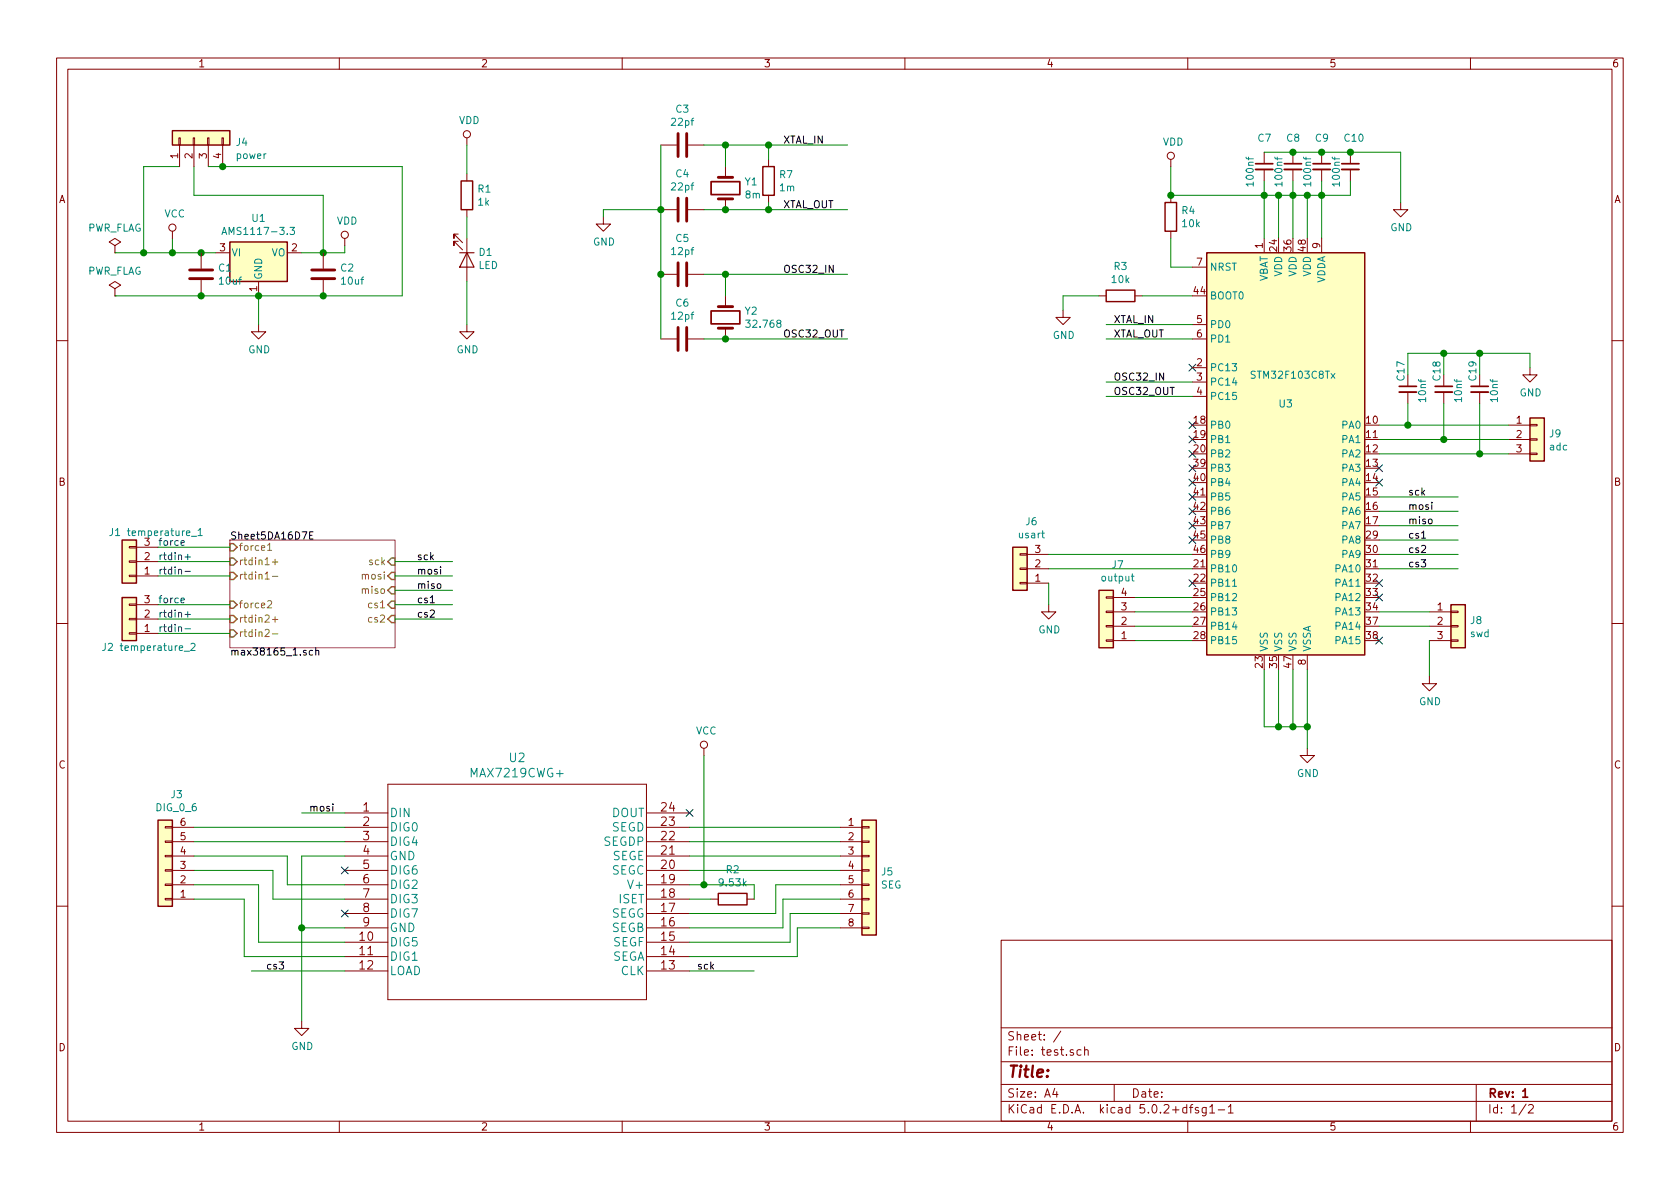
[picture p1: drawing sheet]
<svg xmlns="http://www.w3.org/2000/svg" width="297mm" height="210mm" viewBox="0 0 297 210" stroke-linecap="round" stroke-linejoin="round" font-family="sans-serif">
<g fill="none" stroke="#840000" stroke-width=".18">
<path d="M10 10.3h277v189.9h-277zM12 12.2h273v186.1h-273zM60 10.3v1.9M110 10.3v1.9M160 10.3v1.9M210 10.3v1.9M260 10.3v1.9M31.6 24.4h.3v1.2h-.3zM31.7 25.6v3.9M34.2 24.4h.2v1.2h-.2zM34.3 25.6v3.9M36.7 24.4h.3v1.2h-.3z"/>
<path d="M36.8 25.6v3.9M39.2 24.4h.3v1.2h-.3zM39.4 25.6v3.9M82.5 24.4v1.2M82.5 30.7v1.3M82.5 37.1v1.2M106.7 38.3v1.3h1.2l-1.2 1.3-1.3-1.3h1.3M116.8 25.6h2.8M116.8 37.1h2.8M121.7 25.6h2.8M121.7 37.1h2.8M128.3 29.5v1.9"/>
<path d="M128.3 35.2v1.9M135.9 28.2v1.3M135.9 34.5v1.3M207 28.2v1.3M207 34.5v1.3M223.5 26.9v2.1M223.5 30v2M228.6 26.9v2.1M228.6 30v2M233.7 26.9v2.1M233.7 30v2M238.8 26.9v2.1"/>
<path d="M238.8 30v2M247.6 35.8v1.3h1.3l-1.3 1.2-1.2-1.2h1.2M20.3 43.4l1-.6-1-.6-1 .6 1 .6v1.3M20.3 44.7h.1M20.3 51l1-.6-1-.6-1 .6 1 .6v1.3M20.3 52.3h.1M30.5 40.9v1.3M35.6 44.7v2.8M35.6 49.5v2.8M38.1 44.7h2.5M45.7 57.4v1.3h1.3l-1.3 1.2-1.3-1.2h1.3M45.7 49.8v2.5"/>
<path d="M50.8 44.7h2.5M57.1 44.7v2.8M57.1 49.5v2.8M61 42.2v1.2M81 41.4h-.7v.8v-.8l1.5 1.5M81 42.7h-.7v.7v-.7l1.5 1.5M82.5 57.4v1.3h1.3l-1.3 1.2-1.2-1.2h1.2M82.5 42.2v7.6M116.8 48.5h2.8M116.8 59.9h2.8M121.7 48.5h2.8M121.7 59.9h2.8"/>
<path d="M128.3 52.3v1.9M128.3 58v1.9M188 54.9v1.2h1.2l-1.2 1.3-1.3-1.3h1.3M194.3 52.3h1.3M200.7 52.3h1.2M207 40.9v1.3M210.8 59.9h2.6M210.8 47.2h2.6M210.8 57.4h2.6M223.5 42.2v2.5M233.7 42.2v2.5M10 60.2h2"/>
<path d="M210.8 65h2.6M210.8 67.6h2.6M210.8 70.1h2.6M248.9 66.3v2M248.9 69.3v2.1M255.3 66.3v2M255.3 69.3v2.1M261.6 66.3v2M261.6 69.3v2.1M266.7 75.2h3.8M266.7 77.7h3.8M270.5 77.6h1.3v.2h-1.3z"/>
<path d="M270.5 75.1h1.3v.2h-1.3zM270.5 65v1.3h1.3l-1.3 1.3-1.3-1.3h1.3M285 60.2h2M22.9 96.6h1.2v.3h-1.2zM22.9 99.2h1.2v.2h-1.2zM24.1 99.3h3.8M24.1 96.8h3.8M180.3 97.9h1.3v.3h-1.3zM181.6 98h3.8M266.7 80.3h3.8M270.5 80.1h1.3v.3h-1.3zM10 110.3h2"/>
<path d="M22.9 106.8h1.2v.3h-1.2zM22.9 109.3h1.2v.3h-1.2zM22.9 111.9h1.2v.2h-1.2zM22.9 101.7h1.2v.3h-1.2zM24.1 112h3.8M24.1 109.5h3.8M24.1 106.9h3.8M24.1 101.8h3.8M180.3 100.5h1.3v.2h-1.3zM180.3 103h1.3v.2h-1.3zM181.6 103.1h3.8M181.6 100.6h3.8"/>
<path d="M185.4 106.9v1.3h1.3l-1.3 1.3-1.3-1.3h1.3M195.6 105.5h1.2v.3h-1.2zM195.6 108.1h1.2v.2h-1.2zM195.6 110.6h1.2v.3h-1.2zM195.6 113.2h1.2v.2h-1.2zM196.8 113.3h3.9M196.8 110.7h3.9M196.8 108.2h3.9M196.8 105.7h3.9M231.1 115.8v2.6M252.7 119.6v1.3h1.3l-1.3 1.3-1.2-1.3h1.2M252.7 113.3h3.8"/>
<path d="M252.7 110.7h3.8M252.7 108.2h3.8M256.5 113.2h1.3v.2h-1.3zM256.5 110.6h1.3v.3h-1.3zM256.5 108.1h1.3v.2h-1.3zM285 110.3h2M68.6 138.7h45.7v38.1h-45.7zM124.5 132.3v1.3M231.1 132.3v1.3h1.3l-1.3 1.3-1.2-1.3h1.2M29.2 146.2h1.3v.2h-1.3zM29.2 148.7h1.3v.3h-1.3zM29.2 151.3h1.3v.2h-1.3z"/>
<path d="M29.2 153.8h1.3v.2h-1.3zM29.2 156.3h1.3v.3h-1.3zM29.2 158.9h1.3v.2h-1.3zM30.5 159h3.8M30.5 156.5h3.8M30.5 146.3h3.8M30.5 153.9h3.8M30.5 151.4h3.8M30.5 148.8h3.8M61 143.8h7.6M61 159h7.6M61 156.5h7.6"/>
<path d="M61 146.3h7.6M61 153.9h7.6M61 151.4h7.6M61 148.8h7.6M114.3 143.8h7.6M114.3 159h7.6M114.3 156.5h7.6M114.3 146.3h7.6M114.3 153.9h7.6M114.3 151.4h7.6M114.3 148.8h7.6M125.7 159h1.3"/>
<path d="M132.1 159h1.2M148.6 159h3.8M148.6 156.5h3.8M148.6 146.3h3.8M148.6 153.9h3.8M148.6 151.4h3.8M148.6 148.8h3.8M152.4 158.9h1.3v.2h-1.3zM152.4 156.3h1.3v.3h-1.3zM152.4 153.8h1.3v.2h-1.3zM152.4 151.3h1.3v.2h-1.3zM152.4 148.7h1.3v.3h-1.3z"/>
<path d="M152.4 146.2h1.3v.2h-1.3zM10 160.2h2M61 166.6h7.6M61 169.2h7.6M61 171.7h7.6M61 164.1h7.6M61 161.5h7.6M114.3 166.6h7.6M114.3 169.2h7.6M114.3 171.7h7.6M114.3 164.1h7.6M114.3 161.5h7.6"/>
<path d="M148.6 164.1h3.8M148.6 161.5h3.8M152.4 164h1.3v.2h-1.3zM152.4 161.4h1.3v.3h-1.3zM177 166.3h108v32h-108zM285 160.2h2M53.3 180.6v1.3h1.3l-1.3 1.2-1.2-1.2h1.2M60 198.3v1.9M110 198.3v1.9M160 198.3v1.9M177 194.8h108M177 191.8h108"/>
<path d="M177 187.8h108M177 181.8h108M186.5 192.5l-.4 1h1M186.8 193v1M187.6 182.3l-1.3 2M191.1 185.7l-.4-.1-.3 .3 .1 .6 .2 .1 .4-.1M191.8 185.7l.2-.1 .3 .1 .1 .9M191.8 185.1v1.5M197 191.8v3M210 198.3v1.9M210.3 195.8h.6M210.9 195.3l-.4 .2v1.3"/>
<path d="M211.9 195.9l-.4-.1-.2 .2 .1 .3 .5 .1v.3h-.6M213.3 195.8v1.2l-.3 .3h-.4M213.3 195.9l-.5-.1-.3 .3 .1 .6 .2 .1 .5-.1M213.9 195.8l.4-.5v1.5M213.9 196.8h.9M215.4 196.3h1.1M217.2 195.8l.4-.5v1.5M217.2 196.8h.8M260 198.3v1.9M261 191.8v6.5M269.8 195.2l-1.2 2M270.3 195.5l.2-.2h.3l.3 .5-.9 1h.9"/>
<circle cx="82.5" cy="23.7" r=".63"/>
<circle cx="207" cy="27.6" r=".63"/>
<circle cx="30.5" cy="40.3" r=".63"/>
<circle cx="61" cy="41.5" r=".63"/>
<circle cx="124.5" cy="131.7" r=".63"/>
</g>
<path d="M125.7 32.1h5.1v2.3h-5.1zM222 29h3M227.1 29h3M232.2 29h3M237.2 29h3.1M125.7 55h5.1v2.3h-5.1zM247.4 68.3h3M253.7 68.3h3.1M260.1 68.3h3M269.2 193l.5-.5v1.5M269.2 194h.9" fill="none" stroke="#840000" stroke-width=".3"/>
<g fill="none" stroke="#840000" stroke-width=".51">
<path d="M119.9 23.6v4.1M119.9 35v4.1M121.4 23.6v4.1M121.4 35v4.1M127 31.4h2.5M127 35.2h2.5M33.5 49.3h4.1M33.5 47.7h4.1M55.1 49.3h4.1M55.1 47.7h4.1M119.9 46.5v4M119.9 57.9v4.1"/>
<path d="M121.4 46.5v4M121.4 57.9v4.1M127 54.2h2.5M127 58h2.5"/>
</g>
<g fill="none" stroke="#008400" stroke-width=".18">
<path d="M31.7 29.5h-6.3v15.2M34.3 29.5v5h22.8v10.2M36.8 29.5h34.3v22.8h-50.8M82.5 25.6v5.1M82.5 38.3v3.9M116.8 37.1h-10.1v1.2M116.8 25.6v34.3M124.5 37.1h25.4M124.5 25.6h25.4M128.3 25.6v3.9M135.9 25.6v2.6M135.9 35.8v1.3"/>
<path d="M207 29.5v5h31.8v-2.5M223.5 32v10.2M223.5 26.9h24.1v8.9M226.1 34.5v7.7M228.6 32v10.2M231.1 34.5v7.7M233.7 32v10.2M20.3 44.7h17.8M30.5 42.2v2.5M45.7 52.3v5.1M61 43.4v1.3h-7.7M82.5 49.8v7.6"/>
<path d="M124.5 59.9h25.4M124.5 48.5h25.4M128.3 48.5v3.8M194.3 52.3h-6.3v2.6M195.6 59.9h15.2M195.6 57.4h15.2M201.9 52.3h8.9M207 42.2v5h3.8M195.6 70.1h15.2M195.6 67.6h15.2M243.8 75.2h22.9M243.8 77.7h22.9"/>
<path d="M248.9 71.4v3.8M255.3 62.5v3.8M255.3 71.4v6.3M261.6 62.5v3.8M261.6 71.4v8.9M270.5 65v-2.5h-21.6v3.8M27.9 99.3h12.7M27.9 96.8h12.7M69.8 99.3h10.2M185.4 98h25.4M243.8 87.9h14M243.8 93h14"/>
<path d="M243.8 95.5h14M243.8 90.4h14M243.8 98h14M243.8 80.3h22.9M27.9 106.9h12.7M27.9 109.5h12.7M27.9 112h12.7M27.9 101.8h12.7M69.8 106.9h10.2M69.8 109.5h10.2M69.8 101.8h10.2M69.8 104.4h10.2"/>
<path d="M185.4 100.6h25.4M185.4 103.1v3.8M200.7 105.7h10.1M200.7 108.2h10.1M200.7 110.7h10.1M200.7 113.3h10.1M223.5 118.4v10.1h7.6M226.1 118.4v10.1M228.6 118.4v10.1M231.1 118.4v13.9M243.8 108.2h8.9M243.8 110.7h8.9"/>
<path d="M243.8 100.6h14M252.7 113.3v6.3M124.5 133.6v22.9M34.3 156.5h11.4v10.1h15.3M34.3 146.3h26.7M34.3 148.8h26.7M34.3 151.4h16.5v5.1h10.2M34.3 153.9h14v5.1h12.7M34.3 159h8.9v10.2h17.8M53.3 143.8h7.7M61 151.4h-7.7v29.2M121.9 146.3h26.7"/>
<path d="M121.9 148.8h26.7M121.9 151.4h26.7M121.9 153.9h26.7M121.9 156.5h11.4v2.5M121.9 159h3.8M148.6 156.5h-11.4v5h-15.3M148.6 159h-10.2v5.1h-16.5M44.4 171.7h16.6M53.3 164.1h7.7M121.9 171.7h11.4M148.6 161.5h-8.9v5.1h-17.8M148.6 164.1h-7.6v5.1h-19.1"/>
</g>
<g fill="#008400" stroke="#008400" stroke-width=".25">
<circle cx="128.3" cy="37.1" r=".51"/>
<circle cx="128.3" cy="59.9" r=".51"/>
<circle cx="226.1" cy="34.5" r=".51"/>
<circle cx="228.6" cy="34.5" r=".51"/>
<circle cx="231.1" cy="34.5" r=".51"/>
<circle cx="228.6" cy="128.5" r=".51"/>
<circle cx="226.1" cy="128.5" r=".51"/>
<circle cx="231.1" cy="128.5" r=".51"/>
<circle cx="45.7" cy="52.3" r=".51"/>
<circle cx="35.6" cy="44.7" r=".51"/>
<circle cx="57.2" cy="44.7" r=".51"/>
<circle cx="128.3" cy="25.6" r=".51"/>
<circle cx="116.8" cy="48.5" r=".51"/>
<circle cx="128.3" cy="48.5" r=".51"/>
<circle cx="30.5" cy="44.7" r=".51"/>
<circle cx="207" cy="34.5" r=".51"/>
<circle cx="25.4" cy="44.7" r=".51"/>
<circle cx="124.5" cy="156.5" r=".51"/>
<circle cx="53.3" cy="164.1" r=".51"/>
<circle cx="39.4" cy="29.5" r=".51"/>
<circle cx="116.8" cy="37.1" r=".51"/>
<circle cx="223.5" cy="34.5" r=".51"/>
<circle cx="228.6" cy="26.9" r=".51"/>
<circle cx="233.7" cy="34.5" r=".51"/>
<circle cx="233.7" cy="26.9" r=".51"/>
<circle cx="238.8" cy="26.9" r=".51"/>
<circle cx="57.2" cy="52.3" r=".51"/>
<circle cx="35.6" cy="52.3" r=".51"/>
<circle cx="135.9" cy="37.1" r=".51"/>
<circle cx="135.9" cy="25.6" r=".51"/>
<circle cx="248.9" cy="75.2" r=".51"/>
<circle cx="255.3" cy="77.7" r=".51"/>
<circle cx="261.6" cy="80.3" r=".51"/>
<circle cx="255.3" cy="62.5" r=".51"/>
<circle cx="261.6" cy="62.5" r=".51"/>
</g>
<g fill="none" stroke="#840000" stroke-width=".25">
<path d="M30.5 23.1h10.1v2.5h-10.1zM81.5 32h2.1v5.1h-2.1zM134.9 29.5h2v5h-2zM206 35.8h2v5.1h-2zM40.6 42.8h10.2v7h-10.2zM195.6 51.3h5.1v2h-5.1zM213.4 44.7h27.9v71.1h-27.9zM270.5 73.9h2.5v7.6h-2.5zM21.6 95.5h2.5v7.6h-2.5zM179.1 96.8h2.5v7.6h-2.5zM21.6 105.7h2.5v7.6h-2.5zM194.3 104.4h2.5v10.1h-2.5z"/>
<path d="M256.5 106.9h2.6v7.6h-2.6zM27.9 145h2.6v15.3h-2.6zM127 158h5.1v2h-5.1zM152.4 145h2.5v20.3h-2.5z"/>
</g>
<g fill="none" stroke="#000084" stroke-width=".18">
<path d="M210.2 74.6l1.2 1.2M210.2 77.1l1.2 1.2M210.2 79.6l1.2 1.3M210.2 64.4l1.2 1.2M211.4 74.6l-1.2 1.2M211.4 77.1l-1.2 1.2M211.4 79.6l-1.2 1.3M211.4 64.4l-1.2 1.2M210.2 82.2l1.2 1.2M210.2 84.7l1.2 1.2M210.2 87.3l1.2 1.2M210.2 89.8l1.2 1.2"/>
<path d="M210.2 92.3l1.2 1.3M210.2 94.9l1.2 1.2M211.4 82.2l-1.2 1.2M211.4 84.7l-1.2 1.2M211.4 87.3l-1.2 1.2M211.4 89.8l-1.2 1.2M211.4 92.3l-1.2 1.3M211.4 94.9l-1.2 1.2M243.2 82.2l1.2 1.2M243.2 84.7l1.2 1.2M244.4 82.2l-1.2 1.2M244.4 84.7l-1.2 1.2"/>
<path d="M210.2 102.5l1.2 1.2M211.4 102.5l-1.2 1.2M243.2 102.5l1.2 1.2M243.2 105l1.2 1.3M243.2 112.7l1.2 1.2M244.4 102.5l-1.2 1.2M244.4 105l-1.2 1.3M244.4 112.7l-1.2 1.2M60.4 153.3l1.2 1.2M61.6 153.3l-1.2 1.2M121.3 143.1l1.2 1.3M122.5 143.1l-1.2 1.3"/>
<path d="M60.4 160.9l1.2 1.2M61.6 160.9l-1.2 1.2"/>
</g>
<g fill="none" stroke="#000" stroke-width=".18">
<path d="M54.7 94.7h.5M55.3 94.1h-.6v1.2h.6M251.3 95.2h.8M252.6 91.9l.2-.1 .4 .1v.5l-.1 .2h-.3l-.2-.1zM253.2 88.8v.1M253.2 89.2v.9M55.3 115.1l-.4-.1-.2 .2 .1 .6h.5M55.8 115.1l.2-.1 .3 .1 .1 .7M55.8 114.6v1.2M76.1 106.6h.7M77.3 103.3l.2-.1 .4 .1 .1 .5-.2 .2-.3 .1-.2-.2zM77.9 100.2v.2"/>
<path d="M77.9 100.7v.8M58.9 142.2v.1M58.9 142.6v.8"/>
</g>
<g fill="#ffffc2" stroke="#ffffc2" stroke-width=".18">
<path d="M40.6 42.8h10.2v7h-10.2z"/>
<path d="M21.6 105.7h2.5v7.6h-2.5z"/>
<path d="M21.6 95.5h2.5v7.6h-2.5z"/>
<path d="M27.9 145h2.6v15.3h-2.6z"/>
<path d="M152.4 145h2.5v20.3h-2.5z"/>
<path d="M194.3 104.4h2.5v10.1h-2.5z"/>
<path d="M270.5 73.9h2.5v7.6h-2.5z"/>
<path d="M30.5 23.1h10.1v2.5h-10.1z"/>
<path d="M256.5 106.9h2.6v7.6h-2.6z"/>
<path d="M179.1 96.8h2.5v7.6h-2.5z"/>
<path d="M213.4 44.7h27.9v71.1h-27.9z"/>
</g>
<path d="M39.2 41.5l.4-1.3 .5 1.3M39.4 41.1h.6M51.3 40.2h.8l-.5 .5 .4 .1 .1 .4-.3 .3-.5-.2M22.5 93.9h.5M35 93.8l.4-.4v1.3M35 94.7h.8M21.2 114.2h.5M33.8 113.9l.4-.1 .3 .3-.8 .9h.8M200 101.9h.5M200.2 101.5v1.1l.3 .1M217.9 103.7h.7" fill="none" stroke="#008484" stroke-width=".18"/>
<path d="M40.6 95.5h29.2v19h-29.2z" fill="none" stroke="#840084" stroke-width=".18"/>
<path d="M40.6 96.1h.7l.6 .7-.6 .6h-.7zM40.6 98.7h.7l.6 .6-.6 .6h-.7zM69.2 98.7h.6v1.2h-.6l-.6-.6zM40.6 106.3h.7l.6 .6-.6 .7h-.7zM40.6 108.8h.7l.6 .7-.6 .6h-.7zM40.6 111.4h.7l.6 .6-.6 .6h-.7zM40.6 101.2h.7l.6 .6-.6 .7h-.7zM68.6 104.4l.6-.6h.6v1.2h-.6zM69.2 101.2h.6v1.3h-.6l-.6-.7zM69.2 106.3h.6v1.3h-.6l-.6-.7zM69.2 108.8h.6v1.3h-.6l-.6-.6z" fill="none" stroke="#848400" stroke-width=".25"/>
<path d="M47.3 96.4l.4-.3v1.2M47.3 97.3h.7M48.2 99.4h.9M48.6 98.9v1M47.3 106.3l.5-.1 .2 .4v.2l-.8 .7h.8M48.2 109.5h.9M48.2 112.1h.9M48.2 101.9h.9M48.6 109.1v.9" fill="none" stroke="#848400" stroke-width=".18"/>
<path d="M32 96l.6-.1-.1-.2-.3-.1-.2 .2 .1 .6h.4M32.7 98.5h1M33.2 98v1M32 106.2l.6-.1-.1-.3h-.3l-.2 .1 .1 .6h.4M32.7 111.2h1M32.7 108.7h1M32.7 101h1M33.2 108.2v.9" fill="none" stroke="#0000c2" stroke-width=".18"/>
<path d="M222 30h3M227.1 30h3M232.2 30h3M237.2 30h3.1M247.4 69.3h3M253.7 69.3h3.1M260.1 69.3h3" fill="none" stroke="#840000" stroke-width=".33"/>
<path d="M81.3 44.7h2.5M82.5 44.7l1.3 2.5h-2.5z" fill="none" stroke="#840000" stroke-width=".2"/>
<text font-size="2.8" fill="#840000" x="178" y="190.5">Title:</text>
<g font-size="2.1" fill="#008484">
<text x="83.5" y="137.5">MAX7219CWG+</text>
<text x="90.1" y="134.8">U2</text>
<text x="68.8" y="144.5">DIN</text>
<text x="68.8" y="147">DIG0</text>
<text x="68.8" y="149.6">DIG4</text>
<text x="106.7" y="149.6">SEGDP</text>
<text x="108.1" y="147">SEGD</text>
<text x="108.1" y="144.5">DOUT</text>
<text x="68.8" y="152.1">GND</text>
<text x="68.8" y="154.7">DIG6</text>
<text x="108.1" y="154.7">SEGC</text>
<text x="108.3" y="152.1">SEGE</text>
<text x="68.8" y="157.2">DIG2</text>
<text x="68.8" y="159.7">DIG3</text>
<text x="109.4" y="159.7">ISET</text>
<text x="111.4" y="157.2">V+</text>
<text x="68.8" y="167.4">DIG5</text>
<text x="68.8" y="162.3">DIG7</text>
<text x="68.8" y="164.8">GND</text>
<text x="108" y="162.3">SEGG</text>
<text x="108.1" y="164.8">SEGB</text>
<text x="108.4" y="167.4">SEGF</text>
<text x="68.8" y="169.9">DIG1</text>
<text x="68.8" y="172.4">LOAD</text>
<text x="108.1" y="169.9">SEGA</text>
<text x="109.8" y="172.4">CLK</text>
</g>
<g font-size="2.1" fill="#840000">
<text x="64.2" y="143.5">1</text>
<text x="117" y="143.5">24</text>
<text x="64.2" y="146">2</text>
<text x="64.2" y="148.6">3</text>
<text x="117" y="148.6">22</text>
<text x="117" y="146">23</text>
<text x="64.2" y="151.1">4</text>
<text x="64.2" y="153.7">5</text>
<text x="117" y="153.7">20</text>
<text x="117" y="151.1">21</text>
<text x="64.2" y="156.2">6</text>
<text x="64.2" y="158.7">7</text>
<text x="64.2" y="161.3">8</text>
<text x="117" y="161.3">17</text>
<text x="117" y="158.7">18</text>
<text x="117" y="156.2">19</text>
<text x="63.6" y="166.4">10</text>
<text x="64.2" y="163.8">9</text>
<text x="117" y="166.4">15</text>
<text x="117" y="163.8">16</text>
<text x="63.6" y="168.9">11</text>
<text x="63.6" y="171.4">12</text>
<text x="117" y="171.4">13</text>
<text x="117" y="168.9">14</text>
<text x="178" y="184">Sheet: /</text>
<text x="178" y="186.7">File: test.sch</text>
<text x="178" y="196.9">KiCad E.D.A. kicad 5.0.2+dfsg1-1</text>
<text x="178" y="194.1">Size: A4</text>
<text x="200" y="194.1">Date:</text>
<text x="263" y="194.1">Rev: 1</text>
<text x="263" y="196.9">Id: 1/2</text>
</g>
<g font-size="1.8" fill="#840000">
<text x="35" y="11.9">1</text>
<text x="85" y="11.9">2</text>
<text x="135" y="11.9">3</text>
<text x="185" y="11.9">4</text>
<text x="235" y="11.9">5</text>
<text x="285" y="11.9">6</text>
<text x="31.5" y="28" transform="rotate(-90 31.5 28)">1</text>
<text x="34" y="28" transform="rotate(-90 34 28)">2</text>
<text x="36.6" y="28" transform="rotate(-90 36.6 28)">3</text>
<text x="39.1" y="28" transform="rotate(-90 39.1 28)">4</text>
<text x="10.4" y="35.9">A</text>
<text x="285.4" y="35.9">A</text>
<text x="38.9" y="44.4">3</text>
<text x="51.6" y="44.4">2</text>
<text x="211.6" y="47">7</text>
<text x="223.3" y="43.9" transform="rotate(-90 223.3 43.9)">1</text>
<text x="225.8" y="44.4" transform="rotate(-90 225.8 44.4)">24</text>
<text x="228.3" y="44.4" transform="rotate(-90 228.3 44.4)">36</text>
<text x="230.9" y="44.4" transform="rotate(-90 230.9 44.4)">48</text>
<text x="233.4" y="43.9" transform="rotate(-90 233.4 43.9)">9</text>
<text x="45.5" y="51.5" transform="rotate(-90 45.5 51.5)">1</text>
<text x="211.1" y="52.1">44</text>
<text x="211.6" y="57.1">5</text>
<text x="211.6" y="59.7">6</text>
<text x="211.6" y="64.8">2</text>
<text x="211.6" y="67.3">3</text>
<text x="211.6" y="69.8">4</text>
<text x="211.1" y="74.9">18</text>
<text x="211.1" y="77.5">19</text>
<text x="241.6" y="74.9">10</text>
<text x="241.6" y="77.5">11</text>
<text x="268.1" y="74.9">1</text>
<text x="268.1" y="77.5">2</text>
<text x="211.1" y="80">20</text>
<text x="211.1" y="82.5">39</text>
<text x="241.6" y="80">12</text>
<text x="241.6" y="82.5">13</text>
<text x="268.1" y="80">3</text>
<text x="10.4" y="85.9">B</text>
<text x="211.1" y="85.1">40</text>
<text x="211.1" y="87.6">41</text>
<text x="241.6" y="85.1">14</text>
<text x="241.6" y="87.6">15</text>
<text x="285.4" y="85.9">B</text>
<text x="211.1" y="90.2">42</text>
<text x="211.1" y="92.7">43</text>
<text x="211.1" y="95.2">45</text>
<text x="241.6" y="90.2">16</text>
<text x="241.6" y="92.7">17</text>
<text x="241.6" y="95.2">29</text>
<text x="25.6" y="101.6">1</text>
<text x="25.6" y="99.1">2</text>
<text x="25.6" y="96.5">3</text>
<text x="183" y="100.3">2</text>
<text x="183" y="97.8">3</text>
<text x="211.1" y="100.3">21</text>
<text x="211.1" y="97.8">46</text>
<text x="241.6" y="100.3">31</text>
<text x="241.6" y="97.8">30</text>
<text x="25.6" y="106.7">3</text>
<text x="183" y="102.9">1</text>
<text x="198.3" y="107.9">3</text>
<text x="198.3" y="105.4">4</text>
<text x="211.1" y="102.9">22</text>
<text x="211.1" y="105.4">25</text>
<text x="211.1" y="107.9">26</text>
<text x="241.6" y="102.9">32</text>
<text x="241.6" y="105.4">33</text>
<text x="241.6" y="107.9">34</text>
<text x="254.2" y="107.9">1</text>
<text x="25.6" y="111.8">1</text>
<text x="25.6" y="109.2">2</text>
<text x="198.3" y="113">1</text>
<text x="198.3" y="110.5">2</text>
<text x="211.1" y="110.5">27</text>
<text x="211.1" y="113">28</text>
<text x="241.6" y="110.5">37</text>
<text x="241.6" y="113">38</text>
<text x="254.2" y="110.5">2</text>
<text x="254.2" y="113">3</text>
<text x="223.3" y="118.1" transform="rotate(-90 223.3 118.1)">23</text>
<text x="225.8" y="118.1" transform="rotate(-90 225.8 118.1)">35</text>
<text x="228.3" y="118.1" transform="rotate(-90 228.3 118.1)">47</text>
<text x="230.9" y="117.6" transform="rotate(-90 230.9 117.6)">8</text>
<text x="10.4" y="135.9">C</text>
<text x="285.4" y="135.9">C</text>
<text x="31.9" y="148.6">5</text>
<text x="31.9" y="146">6</text>
<text x="150" y="146">1</text>
<text x="150" y="148.6">2</text>
<text x="31.9" y="153.7">3</text>
<text x="31.9" y="151.1">4</text>
<text x="150" y="151.1">3</text>
<text x="150" y="153.7">4</text>
<text x="31.9" y="158.7">1</text>
<text x="31.9" y="156.2">2</text>
<text x="150" y="156.2">5</text>
<text x="150" y="158.7">6</text>
<text x="150" y="161.3">7</text>
<text x="150" y="163.8">8</text>
<text x="10.4" y="185.9">D</text>
<text x="285.4" y="185.9">D</text>
<text x="35" y="199.9">1</text>
<text x="85" y="199.9">2</text>
<text x="135" y="199.9">3</text>
<text x="185" y="199.9">4</text>
<text x="235" y="199.9">5</text>
<text x="285" y="199.9">6</text>
</g>
<g font-size="1.8" fill="#008484">
<text x="81.1" y="21.9">VDD</text>
<text x="118.8" y="22.2">22pf</text>
<text x="119.5" y="19.9">C3</text>
<text x="41.8" y="25.8">J4</text>
<text x="41.8" y="28.1">power</text>
<text x="205.6" y="25.7">VDD</text>
<text x="222.5" y="25.1">C7</text>
<text x="227.5" y="25.1">C8</text>
<text x="232.6" y="25.1">C9</text>
<text x="237.8" y="25.1">C10</text>
<text x="84.5" y="34.1">R1</text>
<text x="118.8" y="33.7">22pf</text>
<text x="119.5" y="31.4">C4</text>
<text x="131.7" y="32.8">Y1</text>
<text x="131.9" y="35.1">8m</text>
<text x="137.9" y="31.5">R7</text>
<text x="137.9" y="33.8">1m</text>
<text x="221.7" y="32.7" transform="rotate(-90 221.7 32.7)">100nf</text>
<text x="226.7" y="32.7" transform="rotate(-90 226.7 32.7)">100nf</text>
<text x="231.8" y="32.7" transform="rotate(-90 231.8 32.7)">100nf</text>
<text x="236.9" y="32.7" transform="rotate(-90 236.9 32.7)">100nf</text>
<text x="15.4" y="41">PWR_FLAG</text>
<text x="29.1" y="38.4">VCC</text>
<text x="40.3" y="41.5">AMS1117-3.3</text>
<text x="44.6" y="39.2">U1</text>
<text x="59.5" y="39.7">VDD</text>
<text x="84.6" y="36.4">1k</text>
<text x="209" y="37.9">R4</text>
<text x="209.1" y="40.2">10k</text>
<text x="245.8" y="40.9">GND</text>
<text x="40.9" y="45.3">VI</text>
<text x="48" y="45.3">VO</text>
<text x="84.6" y="47.6">LED</text>
<text x="84.7" y="45.3">D1</text>
<text x="104.9" y="43.4">GND</text>
<text x="118.8" y="45.1">12pf</text>
<text x="119.5" y="42.8">C5</text>
<text x="197" y="47.7">R3</text>
<text x="213.9" y="47.9">NRST</text>
<text x="15.4" y="48.6">PWR_FLAG</text>
<text x="38.7" y="48">C1</text>
<text x="38.9" y="50.3">10uf</text>
<text x="46.4" y="49.5" transform="rotate(-90 46.4 49.5)">GND</text>
<text x="60.3" y="48">C2</text>
<text x="60.5" y="50.3">10uf</text>
<text x="196.6" y="50.1">10k</text>
<text x="213.9" y="53">BOOT0</text>
<text x="224.2" y="50" transform="rotate(-90 224.2 50)">VBAT</text>
<text x="226.7" y="48.9" transform="rotate(-90 226.7 48.9)">VDD</text>
<text x="229.2" y="48.9" transform="rotate(-90 229.2 48.9)">VDD</text>
<text x="231.8" y="48.9" transform="rotate(-90 231.8 48.9)">VDD</text>
<text x="234.3" y="50.2" transform="rotate(-90 234.3 50.2)">VDDA</text>
<text x="118.8" y="56.5">12pf</text>
<text x="119.5" y="54.2">C6</text>
<text x="131.7" y="55.6">Y2</text>
<text x="132.3" y="58">32.768</text>
<text x="186.1" y="59.9">GND</text>
<text x="213.9" y="58">PD0</text>
<text x="43.9" y="62.5">GND</text>
<text x="80.7" y="62.5">GND</text>
<text x="213.9" y="65.7">PC13</text>
<text x="213.9" y="60.6">PD1</text>
<text x="213.9" y="68.2">PC14</text>
<text x="213.9" y="70.7">PC15</text>
<text x="221.6" y="67">STM32F103C8Tx</text>
<text x="248.3" y="67.3" transform="rotate(-90 248.3 67.3)">C17</text>
<text x="252.1" y="70.9" transform="rotate(-90 252.1 70.9)">10nf</text>
<text x="254.7" y="67.3" transform="rotate(-90 254.7 67.3)">C18</text>
<text x="258.5" y="70.9" transform="rotate(-90 258.5 70.9)">10nf</text>
<text x="261" y="67.3" transform="rotate(-90 261 67.3)">C19</text>
<text x="264.8" y="70.9" transform="rotate(-90 264.8 70.9)">10nf</text>
<text x="268.7" y="70.1">GND</text>
<text x="213.9" y="75.8">PB0</text>
<text x="226.2" y="72.1">U3</text>
<text x="237.4" y="75.8">PA0</text>
<text x="274" y="77.3">J9</text>
<text x="213.9" y="78.4">PB1</text>
<text x="213.9" y="80.9">PB2</text>
<text x="213.9" y="83.4">PB3</text>
<text x="237.4" y="78.4">PA1</text>
<text x="237.4" y="80.9">PA2</text>
<text x="237.4" y="83.4">PA3</text>
<text x="274" y="79.6">adc</text>
<text x="213.9" y="86">PB4</text>
<text x="213.9" y="88.5">PB5</text>
<text x="237.4" y="86">PA4</text>
<text x="237.4" y="88.5">PA5</text>
<text x="19.4" y="94.8">J1</text>
<text x="23.1" y="94.8">temperature_1</text>
<text x="180.2" y="95.2">usart</text>
<text x="181.4" y="92.9">J6</text>
<text x="213.9" y="91.1">PB6</text>
<text x="213.9" y="93.6">PB7</text>
<text x="237.4" y="91.1">PA6</text>
<text x="237.4" y="93.6">PA7</text>
<text x="196.6" y="100.5">J7</text>
<text x="213.9" y="101.2">PB10</text>
<text x="213.9" y="96.1">PB8</text>
<text x="213.9" y="98.7">PB9</text>
<text x="236.4" y="101.2">PA10</text>
<text x="237.4" y="96.1">PA8</text>
<text x="237.4" y="98.7">PA9</text>
<text x="194.9" y="102.8">output</text>
<text x="213.9" y="103.8">PB11</text>
<text x="213.9" y="106.3">PB12</text>
<text x="236.4" y="103.8">PA11</text>
<text x="236.4" y="106.3">PA12</text>
<text x="183.6" y="112">GND</text>
<text x="213.9" y="108.8">PB13</text>
<text x="213.9" y="111.4">PB14</text>
<text x="213.9" y="113.9">PB15</text>
<text x="236.4" y="108.8">PA13</text>
<text x="236.4" y="111.4">PA14</text>
<text x="236.4" y="113.9">PA15</text>
<text x="260" y="112.7">swd</text>
<text x="260" y="110.4">J8</text>
<text x="18.1" y="115.1">J2</text>
<text x="21.8" y="115.1">temperature_2</text>
<text x="224.2" y="115.3" transform="rotate(-90 224.2 115.3)">VSS</text>
<text x="226.7" y="115.3" transform="rotate(-90 226.7 115.3)">VSS</text>
<text x="229.2" y="115.3" transform="rotate(-90 229.2 115.3)">VSS</text>
<text x="231.8" y="115.3" transform="rotate(-90 231.8 115.3)">VSSA</text>
<text x="250.9" y="124.7">GND</text>
<text x="123" y="129.9">VCC</text>
<text x="229.3" y="137.4">GND</text>
<text x="27.7" y="143.5">DIG_0_6</text>
<text x="30.3" y="141.1">J3</text>
<text x="128.4" y="154.4">R2</text>
<text x="155.9" y="154.8">J5</text>
<text x="127.3" y="156.7">9.53k</text>
<text x="155.7" y="157.1">SEG</text>
<text x="51.5" y="185.7">GND</text>
</g>
<g font-size="1.8">
<text x="138.4" y="25.4">XTAL_IN</text>
<text x="138.4" y="36.8">XTAL_OUT</text>
<text x="138.4" y="48.3">OSC32_IN</text>
<text x="138.4" y="59.7">OSC32_OUT</text>
<text x="196.8" y="57.1">XTAL_IN</text>
<text x="196.8" y="59.7">XTAL_OUT</text>
<text x="196.8" y="67.3">OSC32_IN</text>
<text x="196.8" y="69.8">OSC32_OUT</text>
<text x="248.9" y="87.6">sck</text>
<text x="40.6" y="95.4">Sheet5DA16D7E</text>
<text x="248.9" y="90.2">mosi</text>
<text x="248.9" y="92.7">miso</text>
<text x="248.9" y="95.2">cs1</text>
<text x="73.7" y="99.1">sck</text>
<text x="73.7" y="101.6">mosi</text>
<text x="248.9" y="97.8">cs2</text>
<text x="248.9" y="100.3">cs3</text>
<text x="73.7" y="104.1">miso</text>
<text x="73.7" y="106.7">cs1</text>
<text x="73.7" y="109.2">cs2</text>
<text x="40.6" y="115.9">max38165_1.sch</text>
<text x="54.6" y="143.5">mosi</text>
<text x="47" y="171.4">cs3</text>
<text x="123.2" y="171.4">sck</text>
</g>
<g font-size="1.8" fill="#0000c2">
<text x="27.9" y="101.6">rtdin-</text>
<text x="27.9" y="99.1">rtdin+</text>
<text x="27.9" y="96.5">force</text>
<text x="27.9" y="106.7">force</text>
<text x="27.9" y="111.8">rtdin-</text>
<text x="27.9" y="109.2">rtdin+</text>
</g>
<g font-size="1.8" fill="#848400">
<text x="42.2" y="97.4">force1</text>
<text x="42.2" y="99.9">rtdin1+</text>
<text x="65.4" y="99.9">sck</text>
<text x="42.2" y="107.6">force2</text>
<text x="42.2" y="102.5">rtdin1-</text>
<text x="64.2" y="102.5">mosi</text>
<text x="64.2" y="105">miso</text>
<text x="65.4" y="107.6">cs1</text>
<text x="42.2" y="110.1">rtdin2+</text>
<text x="42.2" y="112.6">rtdin2-</text>
<text x="65.4" y="110.1">cs2</text>
</g>
</svg>
